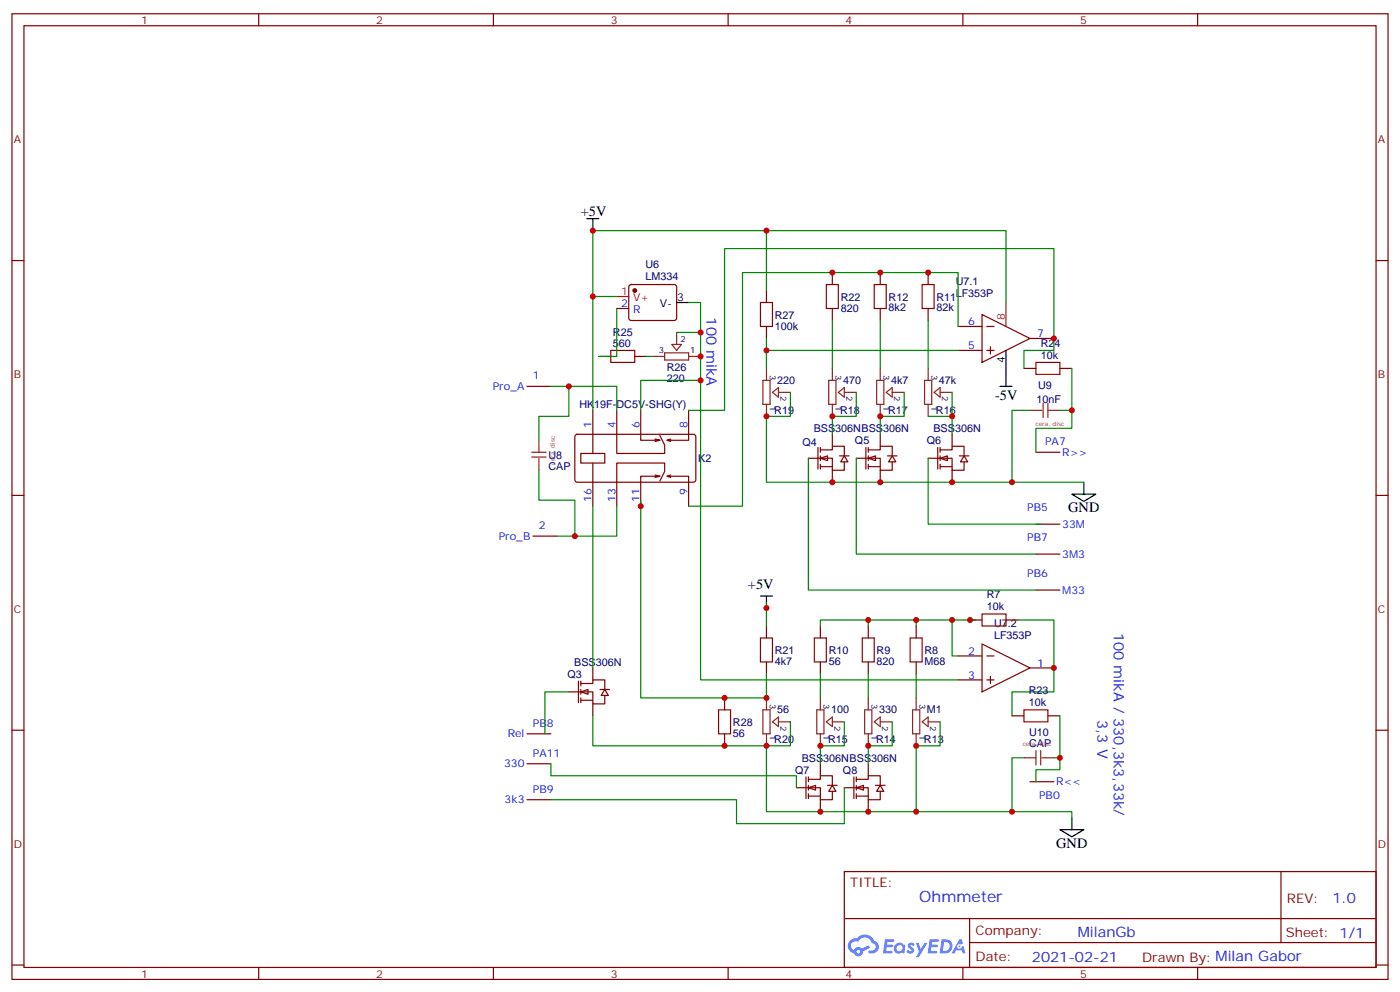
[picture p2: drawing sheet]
<svg xmlns="http://www.w3.org/2000/svg" width="412mm" height="292mm" viewBox="0 0 412 292" stroke-linecap="round" stroke-linejoin="round" font-family="sans-serif">
<g fill="none" stroke="#870000" stroke-width=".35">
<path d="M3.5 4.1h405.4v284.3h-405.4zM7.1 7.6h398.2v277.3h-398.2zM76.2 4.1v3.5M145.3 4.1v3.5M214.5 4.1v3.5M283.6 4.1v3.5M352.8 4.1v3.5M3.5 76.7h3.6M405.3 76.7h3.6M3.5 145.9h3.6M405.3 145.9h3.6M3.5 215h3.6"/>
<path d="M405.3 215h3.6M248.7 256.6h156.6v28.3h-156.6zM377.3 256.7v20.8M248.7 270.5h156.5M285.6 277.5h119.6M285.6 270.5v14.1M3.5 284.2h3.6M76.2 284.9v3.5M145.3 284.9v3.5M214.5 284.9v3.5M283.6 284.9v3.5M352.8 284.9v3.5"/>
<path d="M405.3 284.2h3.6"/>
</g>
<g fill="#5487ff">
<path d="M267.7 277.8a1.22 1.22 0 0 1 1.7 .3l-.4 .6a.47 .47 0 0 0-.3-.4 .47 .47 0 0 0-.5 .1l.1 .3a1.14 1.14 0 0 1 .8 1.7 1.14 1.14 0 0 1-1.9 0l-.2-.2 .5-.5 .7 .4a.29 .29 0 0 0 .3-.2 .29 .29 0 0 0-.2-.4 1.04 1.04 0 0 1-.6-1.7z"/>
<path d="M260.7 276.6h2.4l.3 .2-.2 .5h-1.8l-.1 .9h1.5l.3 .3-.3 .4h-1.6l-.2 1.1 1.7 .1 .2 .3-.2 .3h-2.6z"/>
<path d="M273.8 276.6h2.4l.3 .2-.1 .5h-1.8l-.2 .9h1.6l.3 .3-.4 .4h-1.6l-.1 1.1 1.7 .1 .2 .3-.2 .3h-2.6z"/>
<path d="M282.6 276.6h.7l.3 1.2-.6 .3a.69 .69 0 0 0-1 .3 .69 .69 0 0 0 .4 1 .69 .69 0 0 0 .9-.6l.5-.3 .6 2.2h-.8l-.2-.9h-1.8l-.5 .9h-.8z"/>
<path d="M269.8 277.7h.8l.6 1.8 1.1-1.8h.9l-2.6 4.1h-.8l.9-1.5z"/>
<path d="M277.4 276.6l-.6 4.1h1.3a2.11 2.11 0 0 0 2.5-2.1 2.11 2.11 0 0 0-2.5-2zM278.1 277.3a1.39 1.39 0 0 1 1.7 1.4 1.39 1.39 0 0 1-1.8 1.3h-.3z"/>
<path d="M263.7 278.2a1.54 1.54 0 0 0-.1 2.1 1.54 1.54 0 0 0 2.2 .2l.6 .2 .3-2.3-.2-.2-.4-.1a1.49 1.49 0 0 0-2.4 .1zM264 279.2a.94 .94 0 0 1 1.8 0 .94 .94 0 0 1-1.8 0z"/>
<path d="M250.4 276.9a2.18 2.18 0 0 0 1.1 3.8 1.44 1.44 0 0 0 1.6 .9 1.44 1.44 0 0 0 1.2-1.5l2-1-.5-.7-1.9 .9a1.47 1.47 0 0 0-2.4 .5 1.39 1.39 0 0 1-.7-2 1.39 1.39 0 0 1 2-.4 2.12 2.12 0 0 1 2.2-1.3 2.12 2.12 0 0 1 1.9 1.6 1.14 1.14 0 0 1 1.1 1.5 1.14 1.14 0 0 1-1.7 .7 .43 .43 0 0 0-.5 .3 .43 .43 0 0 0 .4 .5 1.98 1.98 0 0 0 2.5-1.2 1.98 1.98 0 0 0-1.2-2.5 3.1 3.1 0 0 0-5.3-.7l-.9 .1zM252.3 280.2a.55 .55 0 0 1 1.1 0 .55 .55 0 0 1-1.1 0z"/>
<circle cx="282.6" cy="278.7" r=".26"/>
</g>
<g fill="none" stroke="#870000" stroke-width=".35">
<path d="M282.2 96.1h7.1M289.3 92.6l14.1 7.1-14.1 7zM290.7 96.1h2.1M303.4 99.7h7M282.2 103.2h7.1M290.7 103.2h2.1M291.7 102.1v2.1M282.2 193.1h7.1M289.3 189.6l14.1 7.1-14.1 7zM290.7 193.1h2.1M291.7 199.1v2.2M303.4 196.7h7"/>
<path d="M282.2 200.2h7.1M290.7 200.2h2.1"/>
</g>
<path d="M296.3 89.1v7" fill="none" stroke="#f00" stroke-width=".35"/>
<path d="M296.3 103.2v7" fill="none" stroke="#000" stroke-width=".35"/>
<g fill="#fff" stroke="#870000" stroke-width=".35">
<path d="M171.1 203.7l2.1-.7v1.4z"/>
<path d="M178.2 203l1 1.8h-2.1z"/>
</g>
<path d="M174.6 196.7v3.5M167.6 203.7h7v3.6h3.6v-2.5M170.4 200.6v6.3M171.1 201.3h3.5v-1.1h3.6v2.8M171.1 206.2h3.5M171.1 200.6v1.4M171.1 203v1.4M171.1 205.5v1.4M174.6 207.3v3.5M176.7 203h2.9" fill="none" stroke="#870000" stroke-width=".35"/>
<g fill="#fff" stroke="#870000" stroke-width=".35">
<path d="M241.7 134.9l2.1-.7v1.4z"/>
<path d="M248.7 134.2l1.1 1.8h-2.2z"/>
</g>
<path d="M238.1 134.9h7.1v3.6h3.5v-2.5M240.9 131.8v6.3M241.7 132.5h3.5v-1.1h3.5v2.8M241.7 137.4h3.5M241.7 131.8v1.4M241.7 134.2v1.4M241.7 136.7v1.4M245.2 127.9v3.5M245.2 138.5v3.5M247.3 134.2h2.8" fill="none" stroke="#870000" stroke-width=".35"/>
<g fill="#fff" stroke="#870000" stroke-width=".35">
<path d="M255.8 134.9l2.1-.7v1.4z"/>
<path d="M262.8 134.2l1.1 1.8h-2.1z"/>
</g>
<path d="M252.2 134.9h7.1v3.6h3.5v-2.5M255.1 131.8v6.3M255.8 132.5h3.5v-1.1h3.5v2.8M255.8 137.4h3.5M255.8 131.8v1.4M255.8 134.2v1.4M255.8 136.7v1.4M259.3 127.9v3.5M259.3 138.5v3.5M261.4 134.2h2.8" fill="none" stroke="#870000" stroke-width=".35"/>
<g fill="#fff" stroke="#870000" stroke-width=".35">
<path d="M276.9 134.9l2.1-.7v1.4z"/>
<path d="M284 134.2l1 1.8h-2.1z"/>
</g>
<path d="M273.4 134.9h7.1v3.6h3.5v-2.5M276.2 131.8v6.3M276.9 132.5h3.6v-1.1h3.5v2.8M276.9 137.4h3.6M276.9 131.8v1.4M276.9 134.2v1.4M276.9 136.7v1.4M280.5 127.9v3.5M280.5 138.5v3.5M282.6 134.2h2.8" fill="none" stroke="#870000" stroke-width=".35"/>
<g fill="#fff" stroke="#870000" stroke-width=".35">
<path d="M238.1 232l2.1-.8v1.5z"/>
<path d="M245.2 231.2l1 1.8h-2.1z"/>
</g>
<path d="M234.6 232h7.1v3.5h3.5v-2.5M237.4 228.8v6.3M238.1 229.5h3.6v-1.1h3.5v2.8M238.1 234.4h3.6M238.1 228.8v1.4M238.1 231.2v1.5M238.1 233.7v1.4M241.7 224.9v3.5M241.7 235.5v3.5M243.8 231.2h2.8" fill="none" stroke="#870000" stroke-width=".35"/>
<g fill="#fff" stroke="#870000" stroke-width=".35">
<path d="M252.2 232l2.2-.8v1.5z"/>
<path d="M259.3 231.2l1 1.8h-2.1z"/>
</g>
<g fill="none" stroke="#870000" stroke-width=".35">
<path d="M181.7 90.8h3.5M185.4 84l.5-.2h12.7l.5 .2 .2 .5v9.4l-.7 .5-13-.1-.4-.6v-9.2zM225.8 85.5v3.6M225.8 96.1v3.6M245.2 80.3v3.5M245.2 90.8v3.6M259.3 80.3v3.5M259.3 90.8v3.6M273.4 80.3v3.5M273.4 90.8v3.6M155.2 113.8h7.1M176.4 105h3.5"/>
<path d="M187 105h3.5M301.6 108.5h3.6M312.2 108.5h3.5M169.6 128.1l.4-.2h34.5l.5 .7-.1 13-.6 .4-34.5-.1-.5-.6v-12.7zM171.1 133.5h7.1v2.8h-7.1zM174.6 120.8v12.7M174.6 136.3v12.7M181.7 120.8v12.7h14.1v-2.4l-1.4-2.9M188.7 120.8v8.8h5.7l-1.4-.3M193 139.9l1.4 .3M194.4 129.6l-1.4 .4M196.5 129.6l1.1 .4"/>
<path d="M197.6 139.9l-1.1 .3M202.8 120.8v8.8h-6.3l1.1-.3M305.2 133.2h7M157 157.9h7M193 140.6l1.4-.4h-5.7v8.8M194.4 141.6l1.4-2.8v-2.5h-14.1v12.7M197.6 140.6l-1.1-.4h6.3v8.8M305.2 154.3h7M305.2 163.2h7M305.2 173.7h7M225.8 184.3v3.6M225.8 194.9v3.5"/>
<path d="M241.7 184.3v3.6M241.7 194.9v3.5M255.8 184.3v3.6M255.8 194.9v3.5M269.9 184.3v3.6M269.9 194.9v3.5M285.8 182.6h3.5M296.3 182.6h3.6M155.2 216.1h7.1M213.4 205.5v3.5M213.4 216.1v3.5M298.1 210.8h3.5"/>
<path d="M308.7 210.8h3.5M155.2 224.9h7.1M155.2 235.5h7.1M248.7 232h7.1v3.5h3.5v-2.5M251.5 228.8v6.3M252.2 229.5h3.6v-1.1h3.5v2.8M252.2 234.4h3.6M252.2 228.8v1.4M252.2 231.2v1.5M252.2 233.7v1.4M255.8 224.9v3.5M255.8 235.5v3.5"/>
<path d="M257.9 231.2h2.8M303.4 230.2h7"/>
</g>
<circle cx="187" cy="85.5" r=".53" fill="#870000" stroke="#870000" stroke-width=".35"/>
<path d="M181.7 87.3h3.5" fill="none" stroke="#f00" stroke-width=".35"/>
<path d="M172.9 64.4h3.5M174.6 64.4v3.5M199.3 89.1h3.5M294.6 113.8h3.5M296.3 110.2v3.6M315.7 145.5h7.1l-3.5 2.1zM319.3 142v3.5M224 175.5h3.5M225.8 175.5v3.5M312.2 244.3h7.1l-3.6 2.1zM315.7 240.8v3.5" fill="none" stroke="#000" stroke-width=".35"/>
<g fill="none" stroke="#a10000" stroke-width=".35">
<path d="M224 89.1h3.5v7h-3.5zM243.4 83.8h3.5v7h-3.5zM257.5 83.8h3.6v7h-3.6zM271.6 83.8h3.6v7h-3.6zM179.9 103.2h7.1v3.5h-7.1zM305.2 106.7h7v3.5h-7zM224 187.9h3.5v7h-3.5zM239.9 187.9h3.5v7h-3.5zM254 187.9h3.5v7h-3.5zM268.1 187.9h3.5v7h-3.5zM289.3 180.8h7v3.5h-7zM211.7 209h3.5v7.1h-3.5z"/>
<path d="M301.6 209h7.1v3.5h-7.1z"/>
</g>
<g fill="none" stroke="#008700" stroke-width=".35">
<path d="M225.8 67.9v17.6M174.6 87.3h7.1M181.7 90.8v14.2h-5.3M199.3 97.9h7.1M202.8 89.1h3.6v22.9h-17.7v8.8M225.8 99.7v3.5M245.2 94.4v14.1M259.3 94.4v14.1M273.4 94.4v14.1M282.2 96.1v-15.8h-63.5v68.7h-15.9M296.3 89.1v-21.2h-121.7v52.9M162.3 113.8h19.4v7"/>
<path d="M167.6 113.8v8.8h-8.9v7M190.5 105h1.8M206.4 112v88.2h75.8M232.8 115.5v7.1h-7v19.4h93.5M252.2 115.5v7.1h-7v5.3M266.3 115.5v7.1h-7v5.3M280.5 115.5v7.1h-7.1M282.2 103.2h-56.4v5.3M301.6 108.5v-5.3h8.8v-30h-97v47.6h-10.6M315.7 108.5v12.3h-3.5M158.7 138.5v8.8h10.6v10.6M238.1 134.9v38.8h67.1"/>
<path d="M252.2 134.9v28.3h53M273.4 134.9v19.4h33.5M280.5 122.6v5.3M303.4 120.8h-5.3v21.2M315.7 120.8v5.3h-10.5v7.1M174.6 149v47.7M181.7 149v8.9h-17.7M188.7 147.3v58.2h37.1v-7.1M225.8 177.3v7M241.7 198.4v7.1M255.8 182.6h-14.1v1.7M255.8 198.4v7.1"/>
<path d="M269.9 182.6h-14.1v1.7M269.9 198.4v7.1M280.5 182.6h-10.6v1.7M287.5 182.6h-7v10.5h1.7M299.9 182.6h10.5v21.1h-12.3v7.1M167.6 203.7h-7.1v12.4M174.6 210.8v8.8h51.2M232.8 212.5v7.1h-7v19.4h89.9v1.8M248.7 212.5v7.1h-7v5.3M262.8 212.5v7.1h-7v5.3M276.9 212.5v7.1h-7v19.4M312.2 210.8v12.3h-1.8"/>
<path d="M162.3 224.9v3.5h72.3v3.6M248.7 232v10.5h-31.7v-7h-54.7M301.6 223.1h-3.5v15.9M312.2 223.1v3.6h-7v3.5"/>
</g>
<g fill="none" stroke="#8c2424" stroke-width=".35">
<path d="M199.3 97.9v3.5M192.3 105h3.5M195.8 103.9h7v2.1h-7zM197.9 101.4h2.8l-1.4 1.8zM202.8 105h3.6M224.7 112h2.1v7.1h-2.1zM225.8 108.5v3.5M225.8 119.1v3.5M227.5 115.5l1.8-1.4v2.8zM229.3 115.5h3.5M244.1 112h2.1v7.1h-2.1zM245.2 108.5v3.5"/>
<path d="M245.2 119.1v3.5M246.9 115.5l1.8-1.4v2.8zM248.7 115.5h3.5M258.2 112h2.1v7.1h-2.1zM259.3 108.5v3.5M259.3 119.1v3.5M261.1 115.5l1.7-1.4v2.8zM262.8 115.5h3.5M272.3 112h2.2v7.1h-2.2zM273.4 108.5v3.5M273.4 119.1v3.5M275.2 115.5l1.7-1.4v2.8z"/>
<path d="M276.9 115.5h3.6M307.3 118.7v4.2M308.7 118.7v4.2M156.6 133.2h4.3M156.6 134.6h4.3M158.7 129.6v3.6M158.7 134.9v3.6M303.4 120.8h3.5M308.7 120.8h3.5M224.7 209h2.1v7.1h-2.1zM225.8 205.5v3.5M225.8 216.1v3.5"/>
<path d="M227.5 212.5l1.8-1.4v2.9zM229.3 212.5h3.5M240.6 209h2.1v7.1h-2.1zM241.7 205.5v3.5M241.7 216.1v3.5M243.4 212.5l1.8-1.4v2.9zM245.2 212.5h3.5M254.7 209h2.1v7.1h-2.1zM255.8 205.5v3.5M255.8 216.1v3.5M257.5 212.5l1.8-1.4v2.9zM259.3 212.5h3.5"/>
<path d="M268.8 209h2.1v7.1h-2.1zM269.9 205.5v3.5M269.9 216.1v3.5M271.6 212.5l1.8-1.4v2.9zM273.4 212.5h3.5M301.6 223.1h3.6M305.2 221v4.2M306.6 221v4.2M306.9 223.1h3.5"/>
</g>
<g fill="#c00">
<circle cx="280.5" cy="182.6" r=".88"/>
<circle cx="269.9" cy="182.6" r=".88"/>
<circle cx="255.8" cy="219.6" r=".88"/>
<circle cx="241.7" cy="219.6" r=".88"/>
<circle cx="255.8" cy="182.6" r=".88"/>
<circle cx="255.8" cy="239" r=".88"/>
<circle cx="269.9" cy="239" r=".88"/>
<circle cx="269.9" cy="219.6" r=".88"/>
<circle cx="241.7" cy="239" r=".88"/>
<circle cx="225.8" cy="219.6" r=".88"/>
<circle cx="310.4" cy="196.7" r=".88"/>
<circle cx="312.2" cy="223.1" r=".88"/>
<circle cx="298.1" cy="239" r=".88"/>
<circle cx="167.6" cy="113.8" r=".88"/>
<circle cx="174.6" cy="87.3" r=".88"/>
<circle cx="206.4" cy="97.9" r=".88"/>
<circle cx="206.4" cy="105" r=".88"/>
<circle cx="206.4" cy="112" r=".88"/>
<circle cx="225.8" cy="205.5" r=".88"/>
<circle cx="245.2" cy="80.3" r=".88"/>
<circle cx="259.3" cy="80.3" r=".88"/>
<circle cx="280.5" cy="122.6" r=".88"/>
<circle cx="259.3" cy="122.6" r=".88"/>
<circle cx="245.2" cy="122.6" r=".88"/>
<circle cx="259.3" cy="142" r=".88"/>
<circle cx="245.2" cy="142" r=".88"/>
<circle cx="225.8" cy="122.6" r=".88"/>
<circle cx="280.5" cy="142" r=".88"/>
<circle cx="273.4" cy="80.3" r=".88"/>
<circle cx="225.8" cy="103.2" r=".88"/>
<circle cx="174.6" cy="67.9" r=".88"/>
<circle cx="225.8" cy="67.9" r=".88"/>
<circle cx="310.4" cy="99.7" r=".88"/>
<circle cx="315.7" cy="120.8" r=".88"/>
<circle cx="298.1" cy="142" r=".88"/>
<circle cx="213.4" cy="205.5" r=".88"/>
<circle cx="213.4" cy="219.6" r=".88"/>
<circle cx="188.7" cy="149" r=".88"/>
<circle cx="169.3" cy="157.9" r=".88"/>
<circle cx="225.8" cy="179" r=".88"/>
<circle cx="285.8" cy="182.6" r=".88"/>
</g>
<text font-size="4.6" fill="#00f" x="270.8" y="265.7">Ohmmeter</text>
<g font-size="4.2">
<text x="171.1" y="63.7">+5V</text>
<text x="293.2" y="117.7">-5V</text>
<text x="314.7" y="150.8">GND</text>
<text x="220.3" y="173.6">+5V</text>
<text x="311.1" y="249.6">GND</text>
</g>
<g font-size="4.2" fill="#00f">
<text x="208.1" y="93.5" transform="rotate(90 208.1 93.5)">100 mikA</text>
<text x="328.1" y="186.3" transform="rotate(90 328.1 186.3)">100 mikA / 330,3k3,33k/</text>
<text x="323.3" y="212" transform="rotate(90 323.3 212)">3,3 V</text>
<text x="392.5" y="265.9">1.0</text>
<text x="317.5" y="276">MilanGb</text>
<text x="304" y="283.3">2021-02-21</text>
</g>
<g font-size="3.9" fill="#800">
<text x="250.5" y="261.2">TITLE:</text>
<text x="379.1" y="265.9">REV:</text>
<text x="287.4" y="275.4">Company:</text>
<text x="378.7" y="276">Sheet: 1/1</text>
<text x="287.4" y="283.1">Date:</text>
<text x="336.4" y="283.2">Drawn By: Milan Gabor</text>
</g>
<g font-size="3.2" fill="#800">
<text x="41.6" y="7.1">1</text>
<text x="110.8" y="7.1">2</text>
<text x="179.9" y="7.1">3</text>
<text x="249.1" y="7.1">4</text>
<text x="318.2" y="7.1">5</text>
<text x="4.1" y="42.2">A</text>
<text x="405.9" y="42.2">A</text>
<text x="4.1" y="111.3">B</text>
<text x="405.9" y="111.3">B</text>
<text x="4.1" y="180.4">C</text>
<text x="405.9" y="180.4">C</text>
<text x="4.1" y="249.6">D</text>
<text x="405.9" y="249.6">D</text>
<text x="41.6" y="287.9">1</text>
<text x="110.8" y="287.9">2</text>
<text x="179.9" y="287.9">3</text>
<text x="249.1" y="287.9">4</text>
<text x="318.2" y="287.9">5</text>
</g>
<g font-size="3.2" fill="#000080">
<text x="190.1" y="82.4">LM334</text>
<text x="190.1" y="78.8">U6</text>
<text x="281.5" y="83.8">U7.1</text>
<text x="247.6" y="88.6">R22</text>
<text x="261.8" y="88.5">R12</text>
<text x="275.9" y="88.5">R11</text>
<text x="281.5" y="87.3">LF353P</text>
<text x="228.2" y="93.9">R27</text>
<text x="247.6" y="91.8">820</text>
<text x="261.8" y="91.6">8k2</text>
<text x="275.9" y="91.6">82k</text>
<text x="180.5" y="98.9">R25</text>
<text x="228.2" y="97.1">100k</text>
<text x="180.5" y="102.1">560</text>
<text x="306.6" y="105.7">10k</text>
<text x="306.6" y="102.1">R24</text>
<text x="196.4" y="112.5">220</text>
<text x="196.4" y="109.3">R26</text>
<text x="229" y="113.1">220</text>
<text x="248.4" y="113.1">470</text>
<text x="262.5" y="113.1">4k7</text>
<text x="276.6" y="113.1">47k</text>
<text x="305.3" y="118.6">10nF</text>
<text x="305.8" y="114.4">U9</text>
<text x="170.7" y="120.1">HK19F-DC5V-SHG(Y)</text>
<text x="228.1" y="121.9">R19</text>
<text x="247.5" y="121.9">R18</text>
<text x="261.6" y="121.9">R17</text>
<text x="275.7" y="121.9">R16</text>
<text x="236.4" y="131.4">Q4</text>
<text x="239.7" y="127.3">BSS306NBSS306N</text>
<text x="251.8" y="130.8">Q5</text>
<text x="273" y="130.8">Q6</text>
<text x="275" y="127.3">BSS306N</text>
<text x="161.6" y="135.2">U8</text>
<text x="205.7" y="136">K2</text>
<text x="161.6" y="138.4">CAP</text>
<text x="290.7" y="179.7">10k</text>
<text x="290.7" y="176.2">R7</text>
<text x="292.8" y="184.7">U7.2</text>
<text x="292.8" y="188.2">LF353P</text>
<text x="169.1" y="196.1">BSS306N</text>
<text x="228.2" y="195.9">4k7</text>
<text x="228.2" y="192.6">R21</text>
<text x="244.1" y="195.7">56</text>
<text x="244.1" y="192.6">R10</text>
<text x="258.2" y="195.7">820</text>
<text x="258.2" y="192.6">R9</text>
<text x="272.3" y="195.7">M68</text>
<text x="272.3" y="192.6">R8</text>
<text x="167.2" y="199.6">Q3</text>
<text x="303" y="208">10k</text>
<text x="303" y="204.4">R23</text>
<text x="215.9" y="213.8">R28</text>
<text x="229" y="210.1">56</text>
<text x="244.8" y="210.1">100</text>
<text x="258.9" y="210.1">330</text>
<text x="273" y="210.1">M1</text>
<text x="215.9" y="217">56</text>
<text x="228.1" y="218.9">R20</text>
<text x="243.9" y="218.9">R15</text>
<text x="258.1" y="218.9">R14</text>
<text x="272.2" y="218.9">R13</text>
<text x="303.1" y="220">CAP</text>
<text x="303.1" y="216.7">U10</text>
<text x="234.2" y="227.8">Q7</text>
<text x="236.2" y="224.3">BSS306NBSS306N</text>
<text x="248.3" y="227.8">Q8</text>
</g>
<g font-size="3.2" fill="#f00">
<text x="183" y="87">1</text>
<text x="186.5" y="88.7">V+</text>
<text x="296" y="94.4" transform="rotate(-90 296 94.4)">8</text>
</g>
<g font-size="3.2">
<text x="199.5" y="88.7">3</text>
<text x="194.4" y="90.5">V-</text>
<text x="296" y="107" transform="rotate(-90 296 107)">4</text>
</g>
<g font-size="3.2" fill="#00f">
<text x="183" y="90.5">2</text>
<text x="186.5" y="92.3">R</text>
<text x="285.1" y="95.8">6</text>
<text x="305.5" y="99.3">7</text>
<text x="285.1" y="102.8">5</text>
<text x="157" y="111.7">1</text>
<text x="145.1" y="114.8">Pro_A</text>
<text x="174.3" y="126.1" transform="rotate(-90 174.3 126.1)">1</text>
<text x="181.3" y="126.1" transform="rotate(-90 181.3 126.1)">4</text>
<text x="188.4" y="126.1" transform="rotate(-90 188.4 126.1)">6</text>
<text x="202.5" y="126.1" transform="rotate(-90 202.5 126.1)">8</text>
<text x="307.9" y="131.1">PA7</text>
<text x="312.9" y="134.2">R&gt;&gt;</text>
<text x="174.3" y="147.8" transform="rotate(-90 174.3 147.8)">16</text>
<text x="181.3" y="147.8" transform="rotate(-90 181.3 147.8)">13</text>
<text x="188.4" y="147.8" transform="rotate(-90 188.4 147.8)">11</text>
<text x="202.5" y="145.8" transform="rotate(-90 202.5 145.8)">9</text>
<text x="158.7" y="155.8">2</text>
<text x="302.6" y="150.5">PB5</text>
<text x="312.9" y="155.4">33M</text>
<text x="146.9" y="158.9">Pro_B</text>
<text x="302.6" y="159.3">PB7</text>
<text x="312.9" y="164.2">3M3</text>
<text x="302.6" y="169.9">PB6</text>
<text x="312.9" y="174.8">M33</text>
<text x="285.1" y="192.8">2</text>
<text x="305.5" y="196.3">1</text>
<text x="285.1" y="199.8">3</text>
<text x="157" y="214">PB8</text>
<text x="149.5" y="217.1">Rel</text>
<text x="148.5" y="226">330</text>
<text x="157" y="222.8">PA11</text>
<text x="157" y="233.4">PB9</text>
<text x="311.1" y="231.2">R&lt;&lt;</text>
<text x="148.6" y="236.5">3k3</text>
<text x="306.1" y="235.1">PB0</text>
</g>
<g font-size="2.5">
<text x="200.4" y="100.8">2</text>
<text x="194.1" y="104">3</text>
<text x="203.3" y="104">1</text>
<text x="226.7" y="110.3" transform="rotate(90 226.7 110.3)">3</text>
<text x="246.1" y="110.3" transform="rotate(90 246.1 110.3)">3</text>
<text x="260.2" y="110.3" transform="rotate(90 260.2 110.3)">3</text>
<text x="274.4" y="110.3" transform="rotate(90 274.4 110.3)">3</text>
<text x="226.7" y="119.5" transform="rotate(90 226.7 119.5)">1</text>
<text x="229.9" y="116.6" transform="rotate(90 229.9 116.6)">2</text>
<text x="246.1" y="119.5" transform="rotate(90 246.1 119.5)">1</text>
<text x="249.3" y="116.6" transform="rotate(90 249.3 116.6)">2</text>
<text x="260.2" y="119.5" transform="rotate(90 260.2 119.5)">1</text>
<text x="263.4" y="116.6" transform="rotate(90 263.4 116.6)">2</text>
<text x="274.4" y="119.5" transform="rotate(90 274.4 119.5)">1</text>
<text x="277.5" y="116.6" transform="rotate(90 277.5 116.6)">2</text>
<text x="226.7" y="207.3" transform="rotate(90 226.7 207.3)">3</text>
<text x="242.6" y="207.3" transform="rotate(90 242.6 207.3)">3</text>
<text x="256.7" y="207.3" transform="rotate(90 256.7 207.3)">3</text>
<text x="270.8" y="207.3" transform="rotate(90 270.8 207.3)">3</text>
<text x="229.9" y="213.7" transform="rotate(90 229.9 213.7)">2</text>
<text x="245.8" y="213.7" transform="rotate(90 245.8 213.7)">2</text>
<text x="259.9" y="213.7" transform="rotate(90 259.9 213.7)">2</text>
<text x="274" y="213.7" transform="rotate(90 274 213.7)">2</text>
<text x="226.7" y="216.5" transform="rotate(90 226.7 216.5)">1</text>
<text x="242.6" y="216.5" transform="rotate(90 242.6 216.5)">1</text>
<text x="256.7" y="216.5" transform="rotate(90 256.7 216.5)">1</text>
<text x="270.8" y="216.5" transform="rotate(90 270.8 216.5)">1</text>
</g>
<g font-size="1.8" fill="#8d2323">
<text x="305" y="125.5">cera. disc</text>
<text x="163.4" y="136.8" transform="rotate(-90 163.4 136.8)">cera. disc</text>
<text x="301.3" y="219.7">cera. disc</text>
</g>
</svg>
